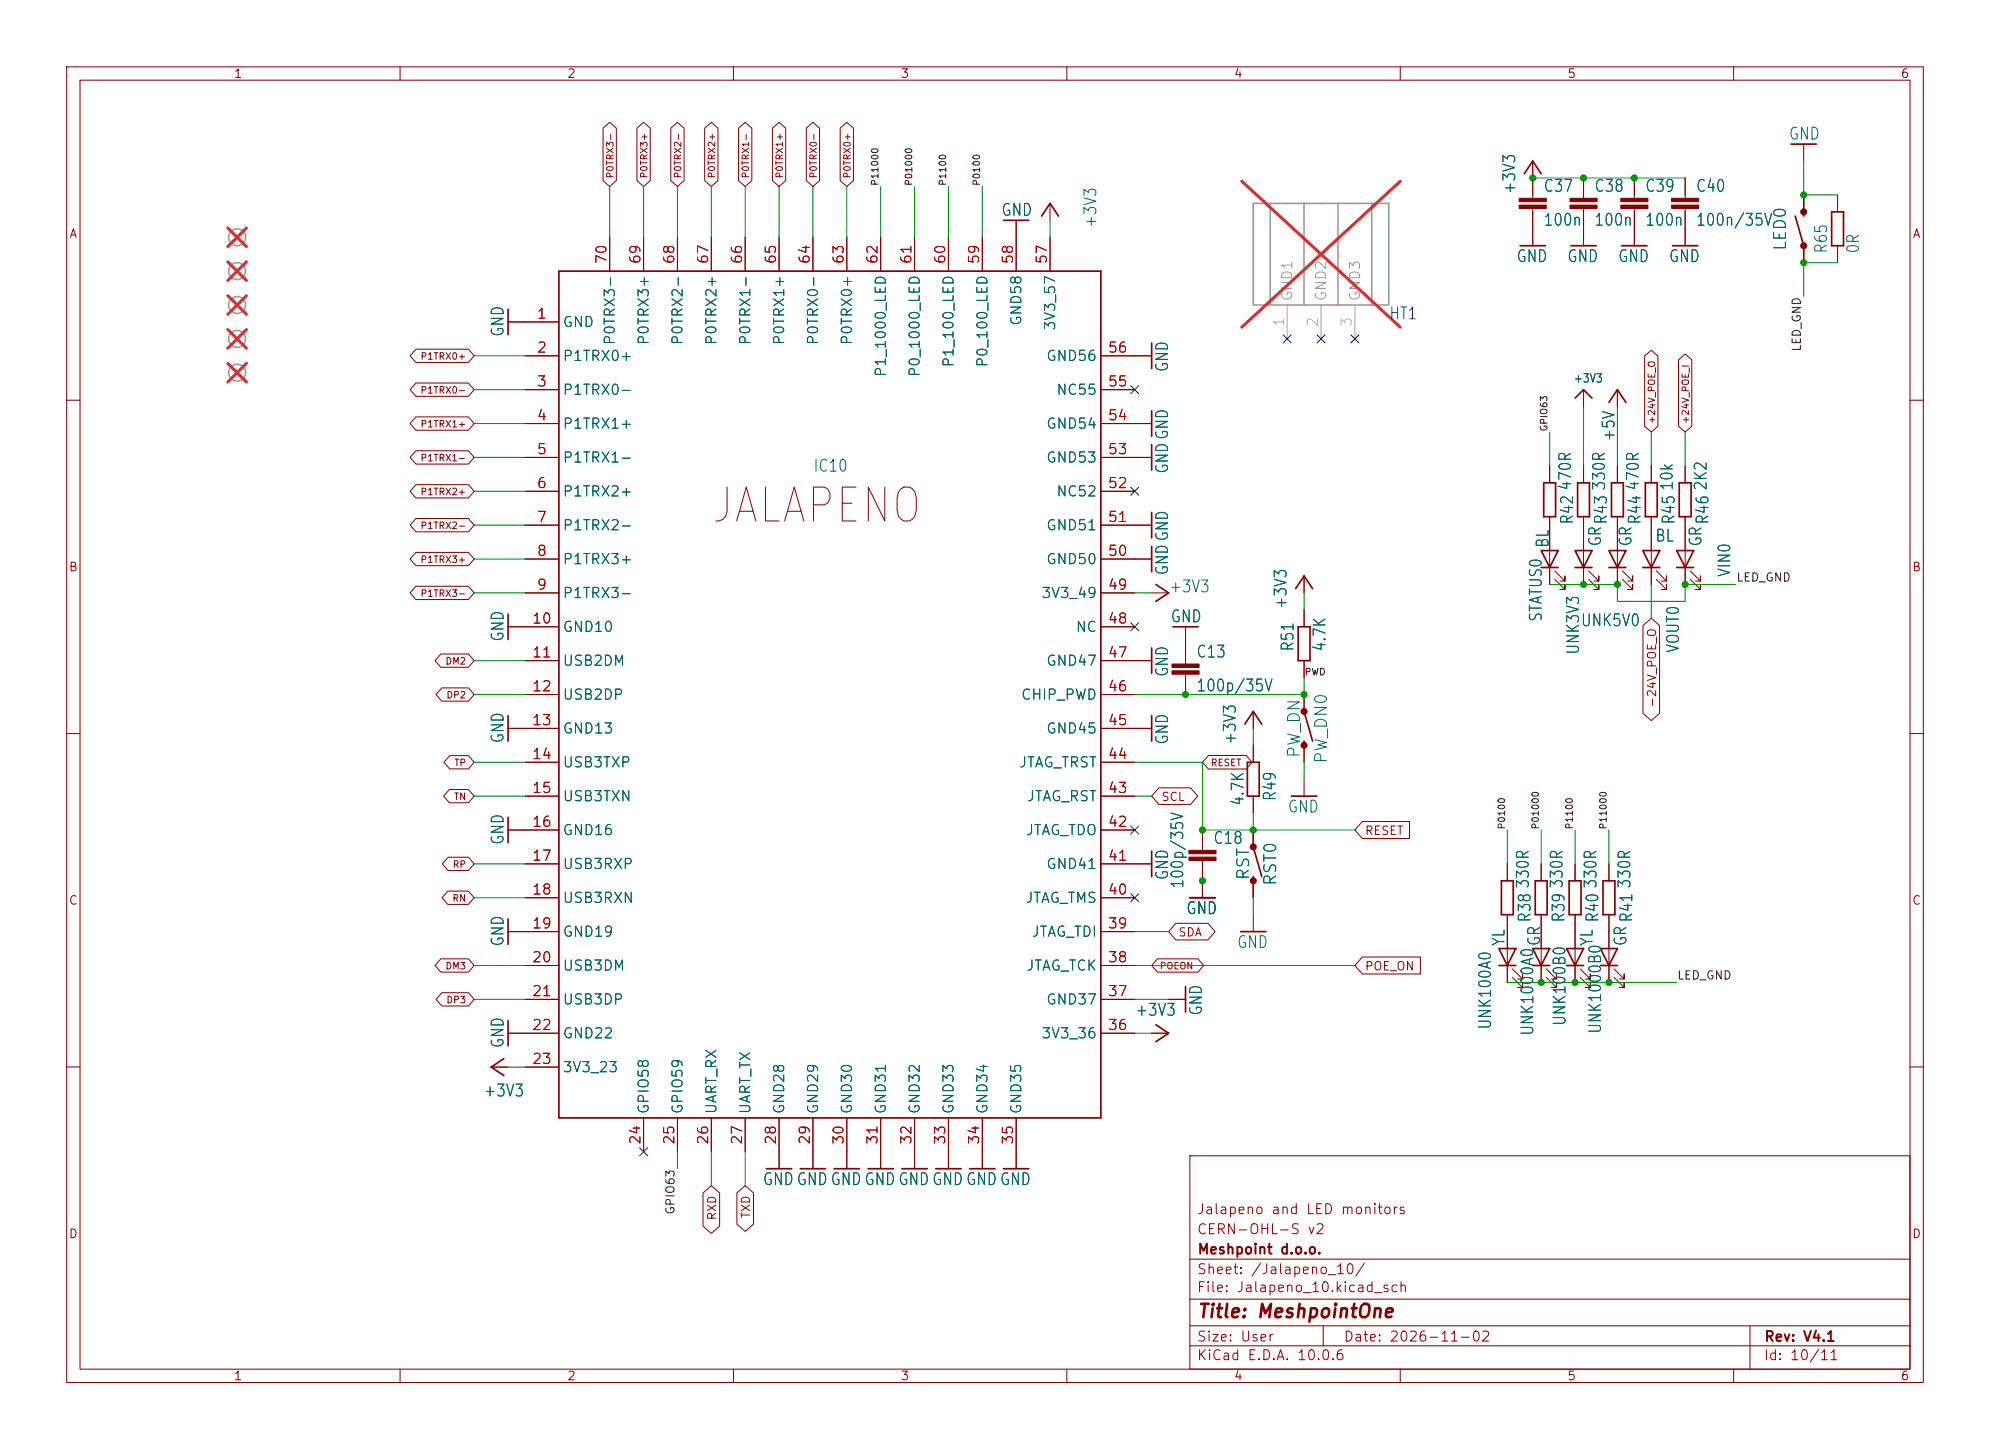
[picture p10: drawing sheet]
<svg xmlns="http://www.w3.org/2000/svg" width="298mm" height="217mm" viewBox="0 0 298 217" stroke-linecap="round" stroke-linejoin="round" font-family="sans-serif">
<g fill="none" stroke="#840000" stroke-width=".15">
<path d="M10 10h278.4v197.3h-278.4zM12 12h274.5v193.3h-274.5zM60 10v2M90.4 19.2l1-.9 1 .9v7.9l-1 .9-1-.9zM95.5 19.2l1-.9 1 .9v7.9l-1 .9-1-.9zM100.6 19.2l1-.9 1 .9v7.9l-1 .9-1-.9zM105.7 19.2l1-.9 1 .9v7.9l-1 .9-1-.9zM110 10v2M110.8 19.2l1-.9 1 .9v7.9l-1 .9-1-.9zM115.8 19.2l1-.9 1 .9v7.9l-1 .9-1-.9zM120.9 19.2l1-.9 1 .9v7.9l-1 .9-1-.9zM126 19.2l1-.9 1 .9v7.9l-1 .9-1-.9z"/>
<path d="M160 10v2M210 10v2M260 10v2M91.4 35.6v5.1M96.5 35.6v5.1M101.6 35.6v5.1M106.7 35.6v5.1M111.8 35.6v5.1M116.8 35.6v5.1M121.9 35.6v5.1M127 35.6v5.1M132.1 35.6v5.1"/>
<path d="M137.2 35.6v5.1M142.2 35.6v5.1M147.3 35.6v5.1M152.4 33v7.7M157.5 30.5v2.5M157.5 35.6v5.1M229.9 24.2v5.5M229.9 31.3v5.6M237.5 26.7v3M237.5 31.3v5.6M245.1 26.7v3M245.1 31.3v5.6"/>
<path d="M252.7 26.7v3M252.7 31.3v5.6M270.5 21.6v2.6M270.5 29.2v2.6M270.5 36.9v2.5M275.6 29.2v2.6M275.6 36.9v2.5M62.4 52.4h7.8l.9 1-.9 1h-7.8l-.9-1zM62.4 57.4h7.8l.9 1-.9 1h-7.8l-.9-1zM76.2 48.3h7.6M78.7 53.4h5.1M78.7 58.4h5.1"/>
<path d="M165.1 53.4h7.6M165.1 58.4h5.1M237.5 58.4v2.6M242.6 58.4v2.6M246.7 53.4l.9-.9 1 .9v10.5l-1 .9-.9-.9zM251.7 54l1-.9 1 .9v9.9l-1 .9-1-.9zM10 60h2M62.4 77.8h7.8l.9 1-.9 1h-7.8l-.9-1zM62.4 72.7h7.8l.9 1-.9 1h-7.8l-.9-1zM62.4 67.6h7.8l.9 1-.9 1h-7.8l-.9-1zM62.4 62.5h7.8l.9 1-.9 1h-7.8l-.9-1zM78.7 63.5h5.1"/>
<path d="M78.7 68.6h5.1M78.7 73.7h5.1M78.7 78.8h5.1M165.1 63.5h7.6M165.1 68.6h7.6M165.1 73.7h5.1M165.1 78.8h7.6M232.4 69.9v2.5M232.4 77.5v10.2M237.5 69.9v2.5M237.5 77.5v10.2M242.6 69.9v2.5"/>
<path d="M242.6 77.5v10.2M247.6 69.9v2.5M247.6 77.5v10.2M252.7 69.9v2.5M252.7 77.5v10.2M286.5 60h1.9M62.4 82.8h7.8l.9 1-.9 1h-7.8l-.9-1zM62.4 87.9h7.8l.9 1-.9 1h-7.8l-.9-1zM66.1 98.1h4.1l.9 1-.9 1h-4.1l-.9-1zM76.2 94h7.6M78.7 83.8h5.1M78.7 88.9h5.1"/>
<path d="M78.7 99.1h5.1M165.1 83.8h7.6M165.1 88.9h5.1M165.1 94h5.1M165.1 99.1h7.6M172.7 88.9h2.6M177.8 94v5.6M195.6 86.4v2.5M195.6 91.5v2.5M195.6 99.1v2.5M233.2 86.9l1.5 1.5v-.7v.7h-.8M233.2 85.6l1.5 1.5v-.7v.7h-.8"/>
<path d="M238.3 86.9l1.5 1.5v-.7v.7h-.8M238.3 85.6l1.5 1.5v-.7v.7h-.8M243.3 86.9l1.6 1.5v-.7v.7h-.8M243.3 85.6l1.6 1.5v-.7v.7h-.8M246.4 93.8l1.2-1.1 1.3 1.1v13.2l-1.3 1.1-1.2-1.1zM248.4 86.9l1.5 1.5v-.7v.7h-.7M248.4 85.6l1.5 1.5v-.7v.7h-.7M253.5 86.9l1.5 1.5v-.7v.7h-.7M253.5 85.6l1.5 1.5v-.7v.7h-.7M10 110h2M66.3 103.2h3.9l.9 1-.9 1h-3.9l-.9-1zM67.4 118.4h2.8l.9 1-.9 1h-2.8l-.9-1z"/>
<path d="M67.4 113.3h2.8l.9 1-.9 1h-2.8l-.8-1zM76.2 109.2h7.6M78.7 104.2h5.1M78.7 114.3h5.1M78.7 119.4h5.1M165.1 104.2h5.1M165.1 109.2h7.6M165.1 114.3h5.1M165.1 119.4h5.1M173.8 118.2h4.8l1 1.2-1 1.2h-4.8l-1.1-1.2zM177.8 101.1v3.1M181.2 113.3h5.7l.9 1-.9 1h-5.7l-.9-1z"/>
<path d="M188 106.7v2.5M188 111.8v2.5M188 119.4v2.5M195.6 104.2v2.5M195.6 111.8v2.5M195.6 116.9v2.5M286.5 110h1.9M67.2 133.6h3l.9 1-.9 1h-3l-.9-1zM67.2 128.6h3l.9 1-.9 1h-3l-.9-1zM76.2 124.5h7.6M76.2 139.7h7.6M78.7 129.6h5.1"/>
<path d="M78.7 134.6h5.1M165.1 124.5h5.1M165.1 129.6h7.6M165.1 134.6h5.1M165.1 139.7h5.1M176.3 138.5h4.9l1 1.2-1 1.3h-4.9l-1-1.3zM180.3 124.5v3M180.3 129.1v5.5M188 124.5v2.5M188 132.1v2.5M188 137.2v2.5M204.3 123.2h7.1v2.6h-7.1l-1.1-1.3z"/>
<path d="M226.1 129.6v2.5M226.1 137.2v10.1M231.1 129.6v2.5M231.1 137.2v10.1M236.2 129.6v2.5M236.2 137.2v10.1M241.3 129.6v2.5M241.3 137.2v10.1M66.1 143.8h4.1l.9 1-.9 1h-4.1l-.9-1zM66.3 148.9h3.9l.9 1-.9 1h-3.9l-.9-1zM76.2 155h7.6M78.7 144.8h5.1"/>
<path d="M78.7 149.9h5.1M165.1 144.8h5.1M165.1 149.9h5.1M165.1 155h5.1M172.7 155h2.6M173.6 143.8h6.1l.8 1-.8 1h-6.1l-.9-1zM175.3 149.9h2.5M204.3 143.5h8.7v2.6h-8.7l-1.1-1.3zM226.8 146.6l1.5 1.5v-.8v.8h-.7M226.8 145.3l1.5 1.5v-.7v.7h-.7M231.9 146.6l1.5 1.5v-.8v.8h-.7M231.9 145.3l1.5 1.5v-.7v.7h-.7"/>
<path d="M237 146.6l1.5 1.5v-.8v.8h-.8M237 145.3l1.5 1.5v-.7v.7h-.8M242.1 146.6l1.5 1.5v-.8v.8h-.8M242.1 145.3l1.5 1.5v-.7v.7h-.8M10 160h2M73.7 160h2.5M78.7 160h5.1M96.5 167.7v5M101.6 167.7v5M105.4 178.9l1.3-1.1 1.2 1.1v5l-1.2 1.1-1.3-1.1zM106.7 167.7v5M110.5 178.9l1.3-1.1 1.2 1.1v4.7l-1.2 1.1-1.3-1.1z"/>
<path d="M111.8 167.7v5M116.8 167.7v7.6M121.9 167.7v7.6M127 167.7v7.6M132.1 167.7v7.6M137.2 167.7v7.6M142.2 167.7v7.6M147.3 167.7v7.6M152.4 167.7v7.6M178.4 173.3h108.1v32h-108.1zM286.5 160h1.9M178.4 198.8h108.1"/>
<path d="M178.4 194.8h108.1M178.4 188.8h108.1M198.4 198.8v3M262.5 198.8v6.5M60 205.3v2M110 205.3v2M160 205.3v2M178.4 201.8h108.1M210 205.3v2M260 205.3v2"/>
</g>
<g fill="none" stroke="#840000" stroke-width=".25">
<path d="M150.5 33h3.8M156.2 32.4l1.3-1.9 1.2 1.9M228 36.9h3.8M228.6 26.1l1.3-1.9 1.2 1.9M235.6 36.9h3.8M243.2 36.9h3.8M250.8 36.9h3.8M268.6 21.6h3.8M269.2 32.4l1.3 4.5M270.5 31.8v.6M274.7 31.8h1.8v5.1h-1.8zM76.2 46.4v3.8"/>
<path d="M83.8 40.7h81.3v127h-81.3zM172.7 51.5v3.8M236.2 59.7l1.3-1.3 1.3 1.3M172.7 61.6v3.8M172.7 66.7v3.8M172.7 76.9v3.8M231.5 72.4h1.8v5.1h-1.8zM236.6 72.4h1.8v5.1h-1.8zM241.3 60.4l1.3-2 1.2 2M241.7 72.4h1.8v5.1h-1.8zM246.8 72.4h1.7v5.1h-1.7zM251.8 72.4h1.8v5.1h-1.8z"/>
<path d="M76.2 92.1v3.8M172.7 81.9v3.9M172.7 97.2v3.8M173.4 87.7l1.9 1.2-1.9 1.3M175.9 94h3.8M194.3 88.3l1.3-1.9 1.2 1.9M194.7 94h1.8v5.1h-1.8zM231.1 82.6h2.6l-1.3 2.5zM231.1 85.1h2.6M236.2 82.6h2.6l-1.3 2.5zM236.2 85.1h2.6M241.3 82.6h2.5l-1.2 2.5z"/>
<path d="M241.3 85.1h2.5M246.4 82.6h2.5l-1.3 2.5zM246.4 85.1h2.5M251.5 82.6h2.5l-1.3 2.5zM251.5 85.1h2.5M76.2 107.3v3.9M172.7 107.3v3.9M186.7 108.6l1.3-1.9 1.2 1.9M187.1 114.3h1.7v5.1h-1.7zM193.7 119.4h3.8M195.6 106.7l1.2 4.5M195.6 111.2v.6"/>
<path d="M76.2 122.6v3.8M76.2 137.8v3.8M172.7 127.7v3.8M178.4 134.6h3.8M186.1 139.7h3.8M188 127l1.2 4.5M188 131.5v.6M225.2 132.1h1.7v5.1h-1.7zM230.3 132.1h1.7v5.1h-1.7zM235.3 132.1h1.8v5.1h-1.8zM240.4 132.1h1.8v5.1h-1.8zM75.6 158.8l-1.9 1.2 1.9 1.3"/>
<path d="M76.2 153.1v3.8M173.4 153.7l1.9 1.3-1.9 1.2M177.8 148v3.8M224.8 142.3h2.5l-1.2 2.5zM224.8 144.8h2.5M229.9 142.3h2.5l-1.3 2.5zM229.9 144.8h2.5M234.9 142.3h2.6l-1.3 2.5zM234.9 144.8h2.6M240 142.3h2.6l-1.3 2.5zM240 144.8h2.6M114.9 175.3h3.8"/>
<path d="M120 175.3h3.8M125.1 175.3h3.8M130.2 175.3h3.8M135.3 175.3h3.8M140.3 175.3h3.8M145.4 175.3h3.8M150.5 175.3h3.8"/>
</g>
<g fill="none" stroke="#a1a1a1" stroke-width=".25">
<path d="M34.8 39.9l1.5 1.5M34.8 34.8l1.5 1.5M36.3 39.9l-1.5 1.5M36.3 34.8l-1.5 1.5M188 30.5h20.3v15.2h-20.3zM190.5 30.5v15.2M195.6 30.5v15.2M200.7 30.5v15.2M205.7 30.5v15.2M34.8 45l1.5 1.5M34.8 55.1l1.5 1.6M34.8 50.1l1.5 1.5"/>
<path d="M36.3 45l-1.5 1.5M36.3 55.1l-1.5 1.6M36.3 50.1l-1.5 1.5"/>
<circle cx="35.6" cy="35.6" r="1.27"/>
<circle cx="35.6" cy="45.7" r="1.27"/>
<circle cx="35.6" cy="40.7" r="1.27"/>
<circle cx="35.6" cy="50.8" r="1.27"/>
<circle cx="35.6" cy="55.9" r="1.27"/>
</g>
<path d="M193 45.7v5.1M198.1 45.7v5.1M203.2 45.7v5.1" fill="none" stroke="#a1a1a1" stroke-width=".15"/>
<path d="M34.2 39.3l2.8 2.8M34.2 34.2l2.8 2.8M37 39.3l-2.8 2.8M37 34.2l-2.8 2.8M186.2 27.2l23.8 21.9M210 27.2l-23.8 21.9M34.2 44.3l2.8 2.8M34.2 54.5l2.8 2.8M34.2 49.4l2.8 2.8M37 44.3l-2.8 2.8M37 54.5l-2.8 2.8M37 49.4l-2.8 2.8" fill="none" stroke="#e12e31" stroke-width=".46"/>
<g fill="#840000" stroke="#840000" stroke-width=".41">
<circle cx="188" cy="127" r=".33"/>
<circle cx="188" cy="132.1" r=".33"/>
<circle cx="270.5" cy="36.9" r=".33"/>
<circle cx="270.5" cy="31.8" r=".33"/>
<circle cx="195.6" cy="106.7" r=".33"/>
<circle cx="195.6" cy="111.8" r=".33"/>
</g>
<g fill="#840000" stroke="#840000" stroke-width=".15">
<path d="M178.3 127.5h4.1v.5h-4.1z"/>
<path d="M178.3 128.5h4.1v.6h-4.1z"/>
<path d="M227.8 29.7h4.1v.6h-4.1z"/>
<path d="M227.8 30.8h4.1v.5h-4.1z"/>
<path d="M250.7 29.7h4.1v.6h-4.1z"/>
<path d="M250.7 30.8h4.1v.5h-4.1z"/>
<path d="M243.1 29.7h4v.6h-4z"/>
<path d="M243.1 30.8h4v.5h-4z"/>
<path d="M235.5 29.7h4v.6h-4z"/>
<path d="M235.5 30.8h4v.5h-4z"/>
<path d="M175.8 99.6h4v.5h-4z"/>
<path d="M175.8 100.6h4v.5h-4z"/>
</g>
<g fill="none" stroke="#009600" stroke-width=".15">
<path d="M91.4 28v7.6M96.5 28v7.6M101.6 28v7.6M106.7 28v7.6M111.8 28v7.6M116.8 28v7.6M121.9 28v7.6M127 28v7.6M132.1 28v7.6M137.2 28v7.6M142.2 28v7.6M147.3 28v7.6"/>
<path d="M157.5 33v2.6M229.9 26.7h22.8M270.5 24.2v5h5.1M275.6 39.4h-5.1v5.1M71.1 58.4h7.6M71.1 53.4h7.6M71.1 78.8h7.6M71.1 73.7h7.6M71.1 68.6h7.6M71.1 63.5h7.6M232.4 64.8v5.1M237.5 61v8.9"/>
<path d="M242.6 61v8.9M247.6 64.8v5.1M252.7 64.8v5.1M71.1 83.8h7.6M71.1 99.1h7.6M71.1 88.9h7.6M170.2 88.9h2.5M195.6 88.9v2.6M232.4 87.7h10.2v2.5h10.1v-2.5h7.6M247.6 87.7v5M71.1 119.4h7.6M71.1 114.3h7.6"/>
<path d="M71.1 104.2h7.6M170.2 119.4h2.5M170.2 114.3h10.1v10.2h22.9M188 109.2v2.6M195.6 101.6v2.6h-25.4M195.6 114.3v2.6M71.1 129.6h7.6M71.1 134.6h7.6M170.2 139.7h5.1M188 121.9v2.6M188 134.6v2.6M226.1 124.5v5.1"/>
<path d="M231.1 124.5v5.1M236.2 124.5v5.1M241.3 124.5v5.1M71.1 144.8h7.6M71.1 149.9h7.6M170.2 144.8h33M170.2 149.9h5.1M170.2 155h2.5M226.1 147.3h25.4M76.2 160h2.5M101.6 172.7v2.6M106.7 172.7v5.1"/>
<path d="M111.8 172.7v5.1"/>
</g>
<g fill="none" stroke="#000084" stroke-width=".15">
<path d="M169.6 57.8l1.2 1.3M170.8 57.8l-1.2 1.3M192.4 50.2l1.2 1.2M193.6 50.2l-1.2 1.2M197.5 50.2l1.2 1.2M198.7 50.2l-1.2 1.2M202.6 50.2l1.2 1.2M203.8 50.2l-1.2 1.2M169.6 73.1l1.2 1.2M170.8 73.1l-1.2 1.2M169.6 93.4l1.2 1.2M170.8 93.4l-1.2 1.2"/>
<path d="M169.6 134l1.2 1.3M169.6 123.9l1.2 1.2M170.8 134l-1.2 1.3M170.8 123.9l-1.2 1.2M95.9 172.1l1.2 1.3M97.1 172.1l-1.2 1.3"/>
</g>
<g fill="#009600" stroke="#009600" stroke-width=".15">
<circle cx="241.3" cy="147.3" r=".46"/>
<circle cx="236.2" cy="147.3" r=".46"/>
<circle cx="231.1" cy="147.3" r=".46"/>
<circle cx="252.7" cy="87.7" r=".46"/>
<circle cx="237.5" cy="87.7" r=".46"/>
<circle cx="242.6" cy="87.7" r=".46"/>
<circle cx="177.8" cy="104.2" r=".46"/>
<circle cx="188" cy="124.5" r=".46"/>
<circle cx="195.6" cy="104.2" r=".46"/>
<circle cx="180.3" cy="124.5" r=".46"/>
<circle cx="180.3" cy="132.1" r=".46"/>
<circle cx="229.9" cy="26.7" r=".46"/>
<circle cx="237.5" cy="26.7" r=".46"/>
<circle cx="270.5" cy="39.4" r=".46"/>
<circle cx="270.5" cy="29.2" r=".46"/>
<circle cx="245.1" cy="26.7" r=".46"/>
</g>
<text font-size="5.1" fill="#840000" x="106.3" y="79.7">JALAPENO</text>
<text font-size="2" fill="#840000" x="179.4" y="198.2">Title: MeshpointOne</text>
<g font-size="1.8" fill="#006464">
<text x="268.2" y="21.4">GND</text>
<text x="227.7" y="29.3" transform="rotate(-90 227.7 29.3)">+3V3</text>
<text x="231.4" y="29.2">C37</text>
<text x="239" y="29.2">C38</text>
<text x="246.6" y="29.2">C39</text>
<text x="254.2" y="29.2">C40</text>
<text x="150.1" y="32.8">GND</text>
<text x="164.9" y="34.3" transform="rotate(-90 164.9 34.3)">+3V3</text>
<text x="231.4" y="34.3">100n</text>
<text x="239" y="34.3">100n</text>
<text x="246.6" y="34.3">100n</text>
<text x="254.2" y="34.3">100n/35V</text>
<text x="227.3" y="39.8">GND</text>
<text x="234.9" y="39.8">GND</text>
<text x="242.6" y="39.8">GND</text>
<text x="250.2" y="39.8">GND</text>
<text x="268.3" y="37.8" transform="rotate(-90 268.3 37.8)">LED0</text>
<text x="274.5" y="38.1" transform="rotate(-90 274.5 38.1)">R65</text>
<text x="279.3" y="38.1" transform="rotate(-90 279.3 38.1)">0R</text>
<text x="76" y="50.6" transform="rotate(-90 76 50.6)">GND</text>
<text x="175.6" y="55.9" transform="rotate(-90 175.6 55.9)">GND</text>
<text x="175.6" y="71.2" transform="rotate(-90 175.6 71.2)">GNDGND</text>
<text x="242.6" y="66.3" transform="rotate(-90 242.6 66.3)">+5V</text>
<text x="236.1" y="73.7" transform="rotate(-90 236.1 73.7)">470R</text>
<text x="241.2" y="73.7" transform="rotate(-90 241.2 73.7)">330R</text>
<text x="246.3" y="73.7" transform="rotate(-90 246.3 73.7)">470R</text>
<text x="251.3" y="73.7" transform="rotate(-90 251.3 73.7)">10k</text>
<text x="256.4" y="73.7" transform="rotate(-90 256.4 73.7)">2K2</text>
<text x="232.7" y="82.3" transform="rotate(-90 232.7 82.3)">BL</text>
<text x="236.4" y="78.8" transform="rotate(-90 236.4 78.8)">R42</text>
<text x="240.6" y="82.1" transform="rotate(-90 240.6 82.1)">GR</text>
<text x="241.5" y="78.8" transform="rotate(-90 241.5 78.8)">R43</text>
<text x="245.1" y="82.1" transform="rotate(-90 245.1 82.1)">GR</text>
<text x="246.5" y="78.8" transform="rotate(-90 246.5 78.8)">R44</text>
<text x="248.1" y="81.7">BL</text>
<text x="251.6" y="78.8" transform="rotate(-90 251.6 78.8)">R45</text>
<text x="255.6" y="82.1" transform="rotate(-90 255.6 82.1)">GR</text>
<text x="256.7" y="78.8" transform="rotate(-90 256.7 78.8)">R46</text>
<text x="175.2" y="89.3">+3V3</text>
<text x="175.6" y="86.4" transform="rotate(-90 175.6 86.4)">GNDGND</text>
<text x="260" y="86.7" transform="rotate(-90 260 86.7)">VIN0</text>
<text x="175.5" y="93.8">GND</text>
<text x="193.4" y="91.5" transform="rotate(-90 193.4 91.5)">+3V3</text>
<text x="231.7" y="93.4" transform="rotate(-90 231.7 93.4)">STATUS0</text>
<text x="237" y="94.4">UNK5V0</text>
<text x="76" y="96.4" transform="rotate(-90 76 96.4)">GND</text>
<text x="175.6" y="101.6" transform="rotate(-90 175.6 101.6)">GND</text>
<text x="179.3" y="99.1">C13</text>
<text x="194.5" y="97.8" transform="rotate(-90 194.5 97.8)">R51</text>
<text x="199.3" y="97.8" transform="rotate(-90 199.3 97.8)">4.7K</text>
<text x="237.3" y="98.3" transform="rotate(-90 237.3 98.3)">UNK3V3</text>
<text x="252.3" y="98" transform="rotate(-90 252.3 98)">VOUT0</text>
<text x="179.3" y="104.2">100p/35V</text>
<text x="76" y="111.6" transform="rotate(-90 76 111.6)">GND</text>
<text x="175.6" y="111.8" transform="rotate(-90 175.6 111.8)">GND</text>
<text x="185.8" y="111.8" transform="rotate(-90 185.8 111.8)">+3V3</text>
<text x="195.4" y="113.8" transform="rotate(-90 195.4 113.8)">PW_DN</text>
<text x="199.5" y="114.7" transform="rotate(-90 199.5 114.7)">PW_DN0</text>
<text x="187" y="121" transform="rotate(-90 187 121)">4.7K</text>
<text x="191.8" y="120.3" transform="rotate(-90 191.8 120.3)">R49</text>
<text x="193" y="122.3">GND</text>
<text x="76" y="126.8" transform="rotate(-90 76 126.8)">GND</text>
<text x="181.8" y="127">C18</text>
<text x="175.6" y="132.1" transform="rotate(-90 175.6 132.1)">GND</text>
<text x="177.8" y="137.6">GND</text>
<text x="177.9" y="133.4" transform="rotate(-90 177.9 133.4)">100p/35V</text>
<text x="187.8" y="132.2" transform="rotate(-90 187.8 132.2)">RST</text>
<text x="191.9" y="133" transform="rotate(-90 191.9 133)">RST0</text>
<text x="229.7" y="133.4" transform="rotate(-90 229.7 133.4)">330R</text>
<text x="234.8" y="133.4" transform="rotate(-90 234.8 133.4)">330R</text>
<text x="239.9" y="133.4" transform="rotate(-90 239.9 133.4)">330R</text>
<text x="245" y="133.4" transform="rotate(-90 245 133.4)">330R</text>
<text x="76" y="142.1" transform="rotate(-90 76 142.1)">GND</text>
<text x="185.4" y="142.6">GND</text>
<text x="226.1" y="142" transform="rotate(-90 226.1 142)">YL</text>
<text x="230" y="138.5" transform="rotate(-90 230 138.5)">R38</text>
<text x="231.4" y="142" transform="rotate(-90 231.4 142)">GR</text>
<text x="235.1" y="138.5" transform="rotate(-90 235.1 138.5)">R39</text>
<text x="239.3" y="142" transform="rotate(-90 239.3 142)">YL</text>
<text x="240.2" y="138.5" transform="rotate(-90 240.2 138.5)">R40</text>
<text x="244.4" y="142" transform="rotate(-90 244.4 142)">GR</text>
<text x="245.3" y="138.5" transform="rotate(-90 245.3 138.5)">R41</text>
<text x="170.2" y="152.8">+3V3</text>
<text x="180.7" y="152.4" transform="rotate(-90 180.7 152.4)">GND</text>
<text x="224.1" y="154.5" transform="rotate(-90 224.1 154.5)">UNK100A0</text>
<text x="230.4" y="155.5" transform="rotate(-90 230.4 155.5)">UNK1000A0</text>
<text x="235.2" y="154" transform="rotate(-90 235.2 154)">UNK100B0</text>
<text x="240.6" y="155.2" transform="rotate(-90 240.6 155.2)">UNK1000B0</text>
<text x="76" y="157.3" transform="rotate(-90 76 157.3)">GND</text>
<text x="72.4" y="164.9">+3V3</text>
<text x="114.3" y="178.2">GNDGNDGNDGNDGNDGNDGNDGND</text>
</g>
<g font-size="1.8" fill="#0000c2">
<text x="208.2" y="48.3">HT1</text>
<text x="121.9" y="71.2">IC10</text>
</g>
<g font-size="1.5" fill="#a90000">
<text x="91.4" y="39.7" transform="rotate(-90 91.4 39.7)">70</text>
<text x="96.4" y="39.7" transform="rotate(-90 96.4 39.7)">69</text>
<text x="101.5" y="39.7" transform="rotate(-90 101.5 39.7)">68</text>
<text x="106.6" y="39.7" transform="rotate(-90 106.6 39.7)">67</text>
<text x="111.7" y="39.7" transform="rotate(-90 111.7 39.7)">66</text>
<text x="116.8" y="39.7" transform="rotate(-90 116.8 39.7)">65</text>
<text x="121.8" y="39.7" transform="rotate(-90 121.8 39.7)">64</text>
<text x="126.9" y="39.7" transform="rotate(-90 126.9 39.7)">63</text>
<text x="132" y="39.7" transform="rotate(-90 132 39.7)">62</text>
<text x="137.1" y="39.7" transform="rotate(-90 137.1 39.7)">61</text>
<text x="142.2" y="39.7" transform="rotate(-90 142.2 39.7)">60</text>
<text x="147.2" y="39.7" transform="rotate(-90 147.2 39.7)">59</text>
<text x="152.3" y="39.7" transform="rotate(-90 152.3 39.7)">58</text>
<text x="157.4" y="39.7" transform="rotate(-90 157.4 39.7)">57</text>
<text x="80.4" y="48.2">1</text>
<text x="80.4" y="53.3">2</text>
<text x="166" y="53.3">56</text>
<text x="80.4" y="58.4">3</text>
<text x="166" y="58.4">55</text>
<text x="80.4" y="63.4">4</text>
<text x="166" y="63.4">54</text>
<text x="80.4" y="68.5">5</text>
<text x="166" y="68.5">53</text>
<text x="80.4" y="73.6">6</text>
<text x="166" y="73.6">52</text>
<text x="80.4" y="78.7">7</text>
<text x="80.4" y="83.8">8</text>
<text x="166" y="83.8">50</text>
<text x="166" y="78.7">51</text>
<text x="80.4" y="88.8">9</text>
<text x="166" y="88.8">49</text>
<text x="79.7" y="93.9">10</text>
<text x="166" y="93.9">48</text>
<text x="79.7" y="99">11</text>
<text x="166" y="99">47</text>
<text x="79.7" y="104.1">12</text>
<text x="166" y="104.1">46</text>
<text x="79.7" y="109.2">13</text>
<text x="166" y="109.2">45</text>
<text x="79.7" y="114.2">14</text>
<text x="79.7" y="119.3">15</text>
<text x="166" y="119.3">43</text>
<text x="166" y="114.2">44</text>
<text x="79.7" y="124.4">16</text>
<text x="166" y="124.4">42</text>
<text x="79.7" y="129.5">17</text>
<text x="166" y="129.5">41</text>
<text x="79.7" y="134.6">18</text>
<text x="166" y="134.6">40</text>
<text x="79.7" y="139.6">19</text>
<text x="166" y="139.6">39</text>
<text x="79.7" y="144.7">20</text>
<text x="79.7" y="149.8">21</text>
<text x="166" y="149.8">37</text>
<text x="166" y="144.7">38</text>
<text x="79.7" y="154.9">22</text>
<text x="166" y="154.9">36</text>
<text x="79.7" y="160">23</text>
<text x="96.4" y="171.8" transform="rotate(-90 96.4 171.8)">24</text>
<text x="101.5" y="171.8" transform="rotate(-90 101.5 171.8)">25</text>
<text x="106.6" y="171.8" transform="rotate(-90 106.6 171.8)">26</text>
<text x="111.7" y="171.8" transform="rotate(-90 111.7 171.8)">27</text>
<text x="116.8" y="171.8" transform="rotate(-90 116.8 171.8)">28</text>
<text x="121.8" y="171.8" transform="rotate(-90 121.8 171.8)">29</text>
<text x="126.9" y="171.8" transform="rotate(-90 126.9 171.8)">30</text>
<text x="132" y="171.8" transform="rotate(-90 132 171.8)">31</text>
<text x="137.1" y="171.8" transform="rotate(-90 137.1 171.8)">32</text>
<text x="142.2" y="171.8" transform="rotate(-90 142.2 171.8)">33</text>
<text x="147.2" y="171.8" transform="rotate(-90 147.2 171.8)">34</text>
<text x="152.3" y="171.8" transform="rotate(-90 152.3 171.8)">35</text>
</g>
<g font-size="1.5" fill="#989898">
<text x="194.2" y="45.3" transform="rotate(-90 194.2 45.3)">GND1</text>
<text x="199.3" y="45.3" transform="rotate(-90 199.3 45.3)">GND2</text>
<text x="204.4" y="45.3" transform="rotate(-90 204.4 45.3)">GND3</text>
</g>
<g font-size="1.5" fill="#006464">
<text x="84.3" y="49.4">GND</text>
<text x="92.6" y="51.9" transform="rotate(-90 92.6 51.9)">P0TRX3-</text>
<text x="97.7" y="51.9" transform="rotate(-90 97.7 51.9)">P0TRX3+</text>
<text x="102.8" y="51.9" transform="rotate(-90 102.8 51.9)">P0TRX2-</text>
<text x="107.8" y="51.9" transform="rotate(-90 107.8 51.9)">P0TRX2+</text>
<text x="112.9" y="51.9" transform="rotate(-90 112.9 51.9)">P0TRX1-</text>
<text x="118" y="51.9" transform="rotate(-90 118 51.9)">P0TRX1+</text>
<text x="123.1" y="51.9" transform="rotate(-90 123.1 51.9)">P0TRX0-</text>
<text x="128.2" y="51.9" transform="rotate(-90 128.2 51.9)">P0TRX0+</text>
<text x="153.6" y="49" transform="rotate(-90 153.6 49)">GND58</text>
<text x="158.6" y="49.7" transform="rotate(-90 158.6 49.7)">3V3_57</text>
<text x="84.3" y="54.5">P1TRX0+</text>
<text x="84.3" y="59.6">P1TRX0-</text>
<text x="133.2" y="56.7" transform="rotate(-90 133.2 56.7)">P1_1000_LED</text>
<text x="138.3" y="56.7" transform="rotate(-90 138.3 56.7)">P0_1000_LED</text>
<text x="143.4" y="55.2" transform="rotate(-90 143.4 55.2)">P1_100_LED</text>
<text x="148.5" y="55.2" transform="rotate(-90 148.5 55.2)">P0_100_LED</text>
<text x="156.8" y="54.5">GND56</text>
<text x="158.3" y="59.6">NC55</text>
<text x="84.3" y="64.7">P1TRX1+</text>
<text x="156.8" y="64.7">GND54</text>
<text x="84.3" y="69.8">P1TRX1-</text>
<text x="156.8" y="69.8">GND53</text>
<text x="84.3" y="74.8">P1TRX2+</text>
<text x="158.3" y="74.8">NC52</text>
<text x="84.3" y="79.9">P1TRX2-</text>
<text x="156.8" y="79.9">GND51</text>
<text x="84.3" y="85">P1TRX3+</text>
<text x="156.8" y="85">GND50</text>
<text x="84.3" y="90.1">P1TRX3-</text>
<text x="84.3" y="95.2">GND10</text>
<text x="156.1" y="90.1">3V3_49</text>
<text x="161.2" y="95.2">NC</text>
<text x="84.3" y="100.2">USB2DM</text>
<text x="156.8" y="100.2">GND47</text>
<text x="84.3" y="105.3">USB2DP</text>
<text x="153" y="105.3">CHIP_PWD</text>
<text x="84.3" y="110.4">GND13</text>
<text x="156.8" y="110.4">GND45</text>
<text x="84.3" y="115.5">USB3TXP</text>
<text x="152.7" y="115.5">JTAG_TRST</text>
<text x="84.3" y="120.6">USB3TXN</text>
<text x="84.3" y="125.6">GND16</text>
<text x="153.7" y="125.6">JTAG_TDO</text>
<text x="153.9" y="120.6">JTAG_RST</text>
<text x="84.3" y="130.7">USB3RXP</text>
<text x="156.8" y="130.7">GND41</text>
<text x="84.3" y="135.8">USB3RXN</text>
<text x="153.7" y="135.8">JTAG_TMS</text>
<text x="84.3" y="140.9">GND19</text>
<text x="154.6" y="140.9">JTAG_TDI</text>
<text x="84.3" y="146">USB3DM</text>
<text x="153.8" y="146">JTAG_TCK</text>
<text x="84.3" y="151">USB3DP</text>
<text x="156.8" y="151">GND37</text>
<text x="84.3" y="156.1">GND22</text>
<text x="84.3" y="161.2">3V3_23</text>
<text x="156.1" y="156.1">3V3_36</text>
<text x="97.7" y="167.2" transform="rotate(-90 97.7 167.2)">GPIO58</text>
<text x="102.8" y="167.2" transform="rotate(-90 102.8 167.2)">GPIO59</text>
<text x="107.8" y="167.2" transform="rotate(-90 107.8 167.2)">UART_RX</text>
<text x="112.9" y="167.2" transform="rotate(-90 112.9 167.2)">UART_TX</text>
<text x="118" y="167.2" transform="rotate(-90 118 167.2)">GND28</text>
<text x="123.1" y="167.2" transform="rotate(-90 123.1 167.2)">GND29</text>
<text x="128.2" y="167.2" transform="rotate(-90 128.2 167.2)">GND30</text>
<text x="133.2" y="167.2" transform="rotate(-90 133.2 167.2)">GND31</text>
<text x="138.3" y="167.2" transform="rotate(-90 138.3 167.2)">GND32</text>
<text x="143.4" y="167.2" transform="rotate(-90 143.4 167.2)">GND33</text>
<text x="148.5" y="167.2" transform="rotate(-90 148.5 167.2)">GND34</text>
<text x="153.6" y="167.2" transform="rotate(-90 153.6 167.2)">GND35</text>
</g>
<g font-size="1.5" fill="#aaa">
<text x="193" y="49.2" transform="rotate(-90 193 49.2)">1</text>
<text x="198" y="49.2" transform="rotate(-90 198 49.2)">2</text>
<text x="203.1" y="49.2" transform="rotate(-90 203.1 49.2)">3</text>
</g>
<g font-size="1.5" fill="#840000">
<text x="179.4" y="185.5">CERN-OHL-S v2</text>
<text x="179.4" y="182.5">Jalapeno and LED monitors</text>
<text x="179.4" y="191.5">Sheet: /Jalapeno_10/</text>
<text x="179.5" y="188.5">Meshpoint d.o.o.</text>
<text x="179.4" y="194.2">File: Jalapeno_10.kicad_sch</text>
<text x="179.4" y="201.6">Size: User</text>
<text x="201.4" y="201.6">Date: 2026-11-02</text>
<text x="264.5" y="201.6">Rev: V4.1</text>
<text x="179.4" y="204.4">KiCad E.D.A. 10.0.6</text>
<text x="264.4" y="204.4">Id: 10/11</text>
</g>
<g font-size="1.3" fill="#840000">
<text x="35" y="12">1</text>
<text x="85" y="12">2</text>
<text x="135" y="12">3</text>
<text x="185" y="12">4</text>
<text x="235" y="12">5</text>
<text x="285" y="12">6</text>
<text x="10.3" y="36">A</text>
<text x="286.8" y="36">A</text>
<text x="10.2" y="86">B</text>
<text x="286.7" y="86">B</text>
<text x="204.6" y="125.5">RESET</text>
<text x="10.2" y="136">C</text>
<text x="286.7" y="136">C</text>
<text x="204.6" y="145.9">POE_ON</text>
<text x="10.2" y="186">D</text>
<text x="286.7" y="186">D</text>
<text x="35" y="207.3">1</text>
<text x="85" y="207.3">2</text>
<text x="135" y="207.3">3</text>
<text x="185" y="207.3">4</text>
<text x="235" y="207.3">5</text>
<text x="285" y="207.3">6</text>
</g>
<text font-size="1.3" fill="#006464" x="236" y="57.7">+3V3</text>
<g font-size="1.2" fill="#0f0f0f">
<text x="270.4" y="52.8" transform="rotate(-90 270.4 52.8)">LED_GND</text>
<text x="260.3" y="87.5">LED_GND</text>
<text x="251.4" y="147.2">LED_GND</text>
<text x="101.5" y="182.3" transform="rotate(-90 101.5 182.3)">GPIO63</text>
</g>
<g font-size="1.2" fill="#840000">
<text x="248.7" y="106.2" transform="rotate(-90 248.7 106.2)">-24V_POE_O</text>
<text x="174.1" y="120.4">SCL</text>
<text x="176.6" y="140.8">SDA</text>
<text x="107.7" y="183.1" transform="rotate(-90 107.7 183.1)">RXD</text>
<text x="112.8" y="182.8" transform="rotate(-90 112.8 182.8)">TXD</text>
</g>
<g font-size="1" fill="#840000">
<text x="92.3" y="26.8" transform="rotate(-90 92.3 26.8)">P0TRX3-</text>
<text x="97.3" y="26.8" transform="rotate(-90 97.3 26.8)">P0TRX3+</text>
<text x="102.4" y="26.8" transform="rotate(-90 102.4 26.8)">P0TRX2-</text>
<text x="107.5" y="26.8" transform="rotate(-90 107.5 26.8)">P0TRX2+</text>
<text x="112.6" y="26.8" transform="rotate(-90 112.6 26.8)">P0TRX1-</text>
<text x="117.7" y="26.8" transform="rotate(-90 117.7 26.8)">P0TRX1+</text>
<text x="122.7" y="26.8" transform="rotate(-90 122.7 26.8)">P0TRX0-</text>
<text x="127.8" y="26.8" transform="rotate(-90 127.8 26.8)">P0TRX0+</text>
<text x="63" y="54.2">P1TRX0+</text>
<text x="63" y="59.3">P1TRX0-</text>
<text x="63" y="64.3">P1TRX1+</text>
<text x="248.5" y="63.7" transform="rotate(-90 248.5 63.7)">+24V_POE_O</text>
<text x="253.6" y="63.7" transform="rotate(-90 253.6 63.7)">+24V_POE_I</text>
<text x="63" y="69.4">P1TRX1-</text>
<text x="63" y="74.5">P1TRX2+</text>
<text x="63" y="79.6">P1TRX2-</text>
<text x="63" y="84.7">P1TRX3+</text>
<text x="63" y="89.7">P1TRX3-</text>
<text x="66.7" y="99.9">DM2</text>
<text x="66.9" y="105">DP2</text>
<text x="68" y="115.1">TP</text>
<text x="181.5" y="115.2">RESET</text>
<text x="68" y="120.2">TN</text>
<text x="67.8" y="130.4">RP</text>
<text x="67.8" y="135.5">RN</text>
<text x="66.7" y="145.6">DM3</text>
<text x="173.8" y="145.6">POEON</text>
<text x="66.9" y="150.7">DP3</text>
</g>
<g font-size="1" fill="#0f0f0f">
<text x="132" y="28" transform="rotate(-90 132 28)">P11000</text>
<text x="137.1" y="28" transform="rotate(-90 137.1 28)">P01000</text>
<text x="142.1" y="28" transform="rotate(-90 142.1 28)">P1100</text>
<text x="147.2" y="28" transform="rotate(-90 147.2 28)">P0100</text>
<text x="232.3" y="64.8" transform="rotate(-90 232.3 64.8)">GPIO63</text>
<text x="195.6" y="101.5">PWD</text>
<text x="226" y="124.5" transform="rotate(-90 226 124.5)">P0100</text>
<text x="231" y="124.5" transform="rotate(-90 231 124.5)">P01000</text>
<text x="236.1" y="124.5" transform="rotate(-90 236.1 124.5)">P1100</text>
<text x="241.2" y="124.5" transform="rotate(-90 241.2 124.5)">P11000</text>
</g>
</svg>
